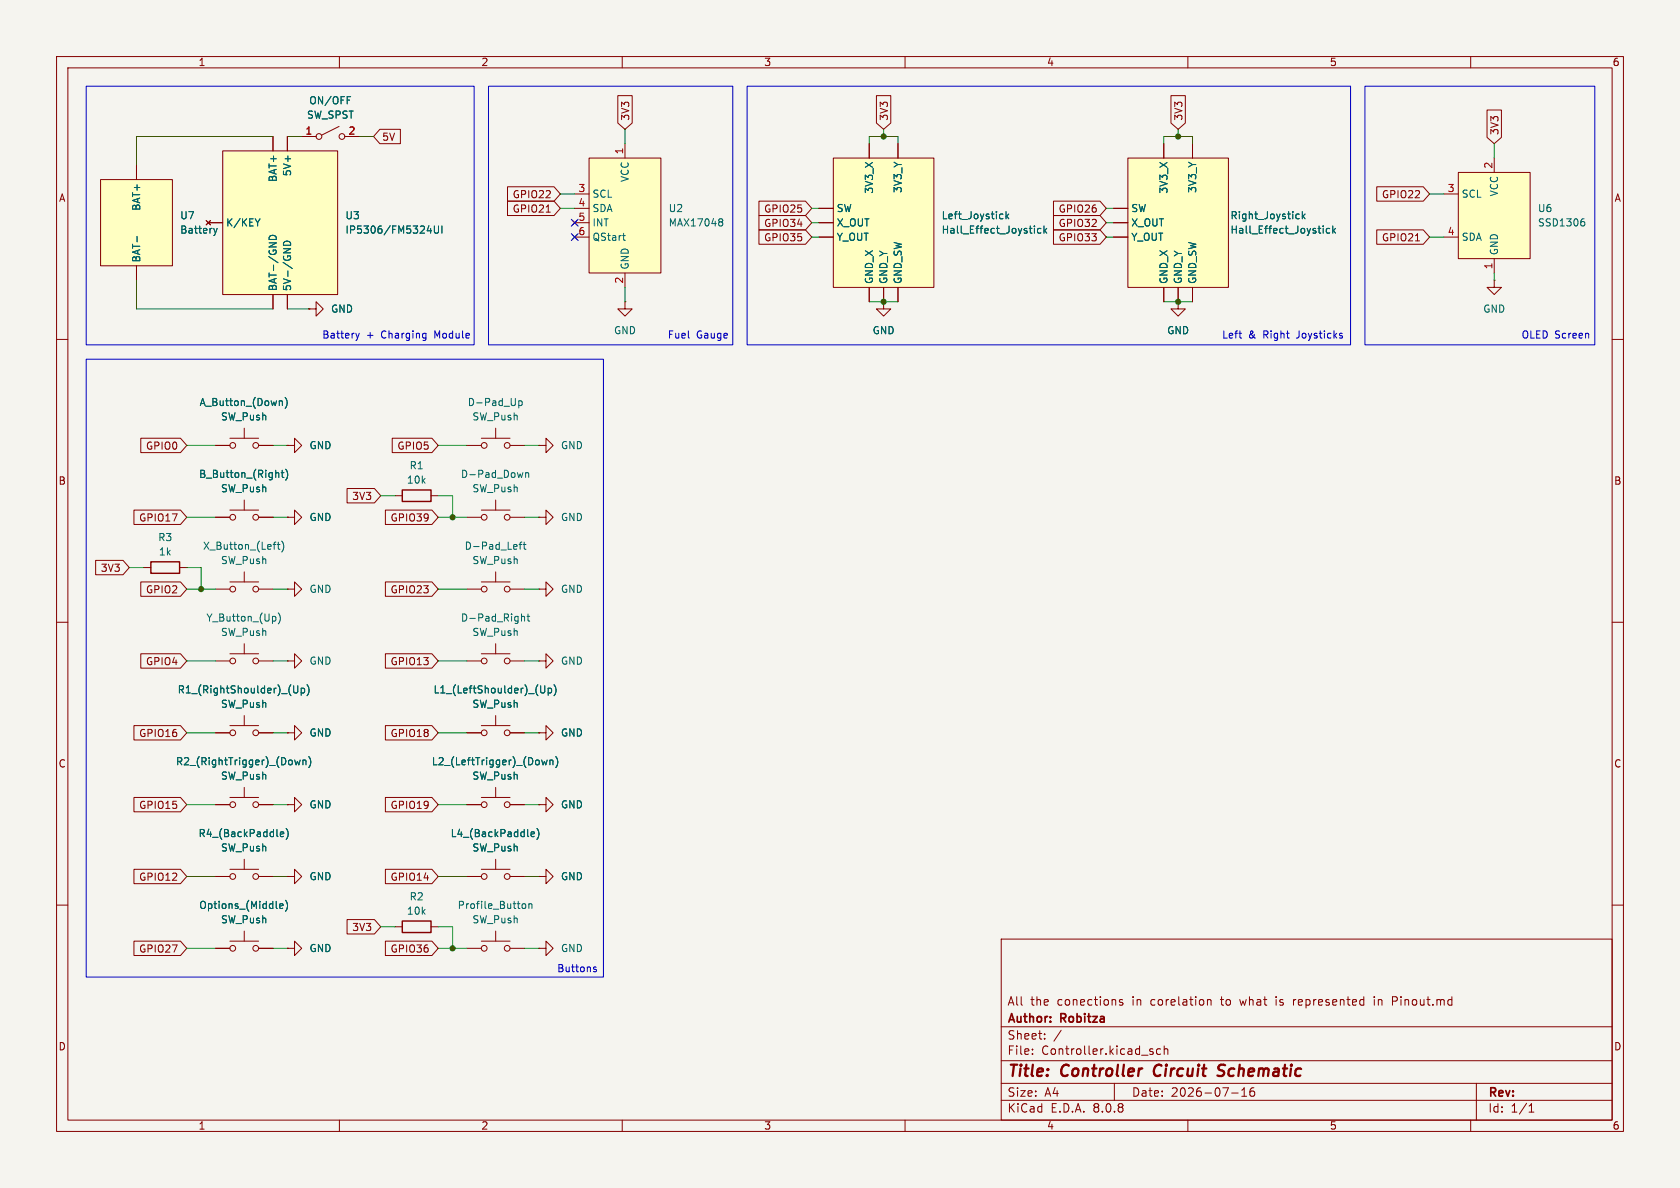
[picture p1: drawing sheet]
<svg xmlns="http://www.w3.org/2000/svg" width="297mm" height="210mm" viewBox="0 0 297 210" stroke-linecap="round" stroke-linejoin="round" font-family="sans-serif">
<path d="M0 0h297v210h-297z" fill="#f5f4ef" stroke="#f5f4ef" stroke-width=".18"/>
<g fill="none" stroke="#840000" stroke-width=".18">
<path d="M10 10h277v190h-277zM12 12h273v186h-273zM60 10v2M110 10v2M160 10v2M210 10v2M260 10v2M156.2 53.3v1.3h1.3l-1.3 1.3-1.3-1.3h1.3M156.2 53.3h.1M10 60h2M285 60h2M38.1 91.4h2.5"/>
<path d="M40.6 90.2h5.1M43.2 88.4v1.8M45.7 91.4h2.6M10 110h2M285 110h2M10 160h2M38.1 167.6h2.5M40.6 166.4h5.1M43.2 164.6v1.8M45.7 167.6h2.6M177 166h108v32h-108zM198.5 176.8l-.4-.1-.2 .2 .1 .2 .5 .2v.3h-.6"/>
<path d="M213.5 176.8l.2-.1 .3 .1 .1 .9M213.5 176.7v1M225.6 176.2v.1M225.6 176.7v1M228.7 176.7v1M229 176.7l-.3 .3M243 176.2v.1M243 176.7v1M246.2 177h.5M246.7 176.2h-.5v1.5M285 160h2M60 198v2"/>
<path d="M110 198v2M160 198v2M177 194.5h108M177 191.5h108M177 187.5h108M177 181.5h108M182.5 186.3v.1M182.5 185.5v.1M184.7 183.6v.1M184.7 182.8v.1M187.6 182.1l-1.3 2M197 191.5v3"/>
<path d="M203.5 185.9l.3 .1 .1 .2-.2 .2h-.3M203.5 185.4l.3 .1M205.2 185.5l-.5-.1-.2 .3v.4l.1 .2h.6M205.8 185.5l.2-.1 .4 .1 .1 .9M205.8 184.9v1.5M210 198v2M217.7 193.2h1.2M219.5 193.8h.9M219.5 192.7l.5-.4v1.5M221.7 192.3a.59 .59 0 0 0-.7 .6v.6l.1 .2 .4 .1 .2-.1 .1-.5-.1-.3h-.5l-.2 .3M260 198v2M261 191.5v6.5"/>
<path d="M270.3 196.6h.9M270.3 195.5l.4-.4v1.5"/>
<circle cx="41.1" cy="91.4" r=".51"/>
<circle cx="45.2" cy="91.4" r=".51"/>
<circle cx="41.1" cy="167.6" r=".51"/>
<circle cx="45.2" cy="167.6" r=".51"/>
</g>
<path d="M204.3 188.5a1.27 1.27 0 0 0 0 1.6M216.3 190a.85 .85 0 0 1-1.1 .1M216.3 188.2l-.7 .1a.46 .46 0 0 0-.2 .5 .46 .46 0 0 0 .3 .4l.6 .2" fill="none" stroke="#840000" stroke-width=".4"/>
<path d="M49.1 83.6l.2 .1v.7M49.7 83.6h.5M49.9 83.1v1.1l.3 .2M50.5 82.9a1.46 1.46 0 0 1 0 2M50.5 159.1a1.46 1.46 0 0 1 0 2M49.4 160.2l.6-.1v-.3h-.4l-.2 .1 .1 .6h.5" fill="none" stroke="#006464" stroke-width=".18"/>
<path d="M257.8 30.5h12.7v15.2h-12.7z" fill="#ffffc2"/>
<g fill="none" stroke="#840000" stroke-width=".18">
<path d="M255.3 34.3h2.5M257.8 30.5h12.7v15.2h-12.7zM264.2 27.9v2.6M208.3 53.3v1.3h1.2l-1.2 1.3-1.3-1.3h1.3M208.3 53.3h.1M255.3 41.9h2.5M264.2 45.7v2.6M38.1 78.7h2.5M40.6 77.5h5.1M43.2 75.7v1.8M45.7 78.7h2.6M82.5 78.7h2.6"/>
<path d="M85.1 77.5h5.1M87.6 75.7v1.8M90.2 78.7h2.5"/>
<circle cx="41.1" cy="78.7" r=".51"/>
<circle cx="45.2" cy="78.7" r=".51"/>
<circle cx="85.6" cy="78.7" r=".51"/>
<circle cx="89.7" cy="78.7" r=".51"/>
</g>
<path d="M279.7 39.2h.2l.3 .2-.1 .4-.4 .1M279.8 38.7h.3M49.6 70.9l.3 .1v.7M50.4 70.2a1.46 1.46 0 0 1 0 2M91.7 70.9v1.2M91.7 70.9h.4l.2 .2-.1 .5h-.5" fill="none" stroke="#006464" stroke-width=".18"/>
<path d="M39.4 26.7h20.3v25.4h-20.3z" fill="#ffffc2"/>
<g fill="none" stroke="#840000" stroke-width=".18">
<path d="M36.4 39l.8 .8M36.8 39.4h2.6M37.2 39l-.8 .8M39.4 26.7h20.3v25.4h-20.3zM48.3 24.1v2.6M50.8 24.1v2.6M48.3 52.1v2.5M50.8 52.1v2.5M54.6 54.6h1.3v-1.3l1.2 1.3-1.2 1.3v-1.3M54.6 54.6h.1M110.5 53.3v1.3h1.3l-1.3 1.3-1.3-1.3h1.3M110.5 53.3h.1"/>
<path d="M264.2 49.5v1.3h1.2l-1.2 1.3-1.3-1.3h1.3M264.2 49.5h.1M50.8 78.7h1.3v-1.2l1.2 1.2-1.2 1.3v-1.3M50.8 78.7h.1M95.2 78.7h1.3v-1.2l1.3 1.2-1.3 1.3v-1.3M95.2 78.7h.1M50.8 91.4h1.3v-1.2l1.2 1.2-1.2 1.3v-1.3M50.8 91.4h.1M69.8 87.6h1.3M76.2 87.6h1.3M82.5 91.4h2.6M85.1 90.2h5.1"/>
<path d="M87.6 88.4v1.8M90.2 91.4h2.5M95.2 91.4h1.3v-1.2l1.3 1.2-1.3 1.3v-1.3M95.2 91.4h.1M25.4 100.3h1.3M31.7 100.3h1.3M38.1 116.8h2.5M38.1 104.1h2.5M40.6 115.6h5.1M40.6 102.9h5.1M43.2 101.1v1.8M43.2 113.8v1.8"/>
<path d="M45.7 116.8h2.6M45.7 104.1h2.6M50.8 104.1h1.3v-1.2l1.2 1.2-1.2 1.3v-1.3M50.8 104.1h.1M50.8 116.8h1.3v-1.2l1.2 1.2-1.2 1.3v-1.3M50.8 116.8h.1M82.5 116.8h2.6M82.5 104.1h2.6M85.1 115.6h5.1M85.1 102.9h5.1M87.6 101.1v1.8M87.6 113.8v1.8"/>
<path d="M90.2 116.8h2.5M90.2 104.1h2.5M95.2 104.1h1.3v-1.2l1.3 1.2-1.3 1.3v-1.3M95.2 104.1h.1M95.2 116.8h1.3v-1.2l1.3 1.2-1.3 1.3v-1.3M95.2 116.8h.1M38.1 129.5h2.5M40.6 128.3h5.1M43.2 126.5v1.8M45.7 129.5h2.6M82.5 129.5h2.6M85.1 128.3h5.1"/>
<path d="M87.6 126.5v1.8M90.2 129.5h2.5M50.8 167.6h1.3v-1.2l1.2 1.2-1.2 1.3v-1.3M50.8 167.6h.1"/>
<circle cx="85.6" cy="91.4" r=".51"/>
<circle cx="89.7" cy="91.4" r=".51"/>
<circle cx="41.1" cy="104.1" r=".51"/>
<circle cx="41.1" cy="116.8" r=".51"/>
<circle cx="45.2" cy="116.8" r=".51"/>
<circle cx="45.2" cy="104.1" r=".51"/>
<circle cx="85.6" cy="116.8" r=".51"/>
<circle cx="85.6" cy="104.1" r=".51"/>
<circle cx="89.7" cy="116.8" r=".51"/>
<circle cx="89.7" cy="104.1" r=".51"/>
<circle cx="41.1" cy="129.5" r=".51"/>
<circle cx="45.2" cy="129.5" r=".51"/>
<circle cx="85.6" cy="129.5" r=".51"/>
<circle cx="89.7" cy="129.5" r=".51"/>
</g>
<g fill="none" stroke="#006464" stroke-width=".18">
<path d="M46 38.7l-.5 .6M75.8 39.9l-.3 .9h.8M76.8 39.9v1.1l.2 .2h.4l.1-.2v-1.1M78.1 39.9v1.3M47.8 41.7a.66 .66 0 0 1 .7-.1 .66 .66 0 0 1 .3 .7h-1.2zM50.3 42.8a.66 .66 0 0 1 .7-.1 .66 .66 0 0 1 .4 .7h-1.3zM76.1 40.4v.8M48.3 96.3h.5M48.7 95.8h.1M49 96.3h.5M49.2 95.8v1.1l.3 .2M49.8 95.6a1.46 1.46 0 0 1 0 2"/>
<path d="M91.8 96.3h.5M92.3 95.8l-.3 .2v1.1M92.4 83.6l-.2 .8M92.5 96.3h.5M92.7 95.8v1.1l.3 .2M92.9 83.6v.8M92.9 83.7l.2-.1h.3l.1 .8M48.5 109l.3 .2v.4l-.3 .2M49.2 108.3a1.46 1.46 0 0 1 0 2M92.2 108.5v1.3M92.2 109.1l.2-.1h.3v.8M93.2 109h.4"/>
<path d="M93.3 108.5v1.1l.3 .2M51.9 121.2v1.1l.3 .2 .3-.1 .1-.1v-1.1M53.2 121.7h.4l.3 .2-.2 .5h-.5M53.2 121.7v1.2M54.3 121a1.46 1.46 0 0 1 0 2M96.3 121.2l-.1 1.2-.4 .1-.2-.2M96.9 121.7h.4l.2 .2-.1 .5h-.5M96.9 121.7v1.2M97.9 121a1.46 1.46 0 0 1 0 2"/>
</g>
<path d="M26.7 99.3h5v2h-5zM71.1 86.6h5.1v2h-5.1z" fill="none" stroke="#840000" stroke-width=".25"/>
<path d="M199.4 27.9h17.8v22.9h-17.8z" fill="#ffffc2"/>
<g fill="none" stroke="#840000" stroke-width=".18">
<path d="M53.3 24.1h2.6M59.9 22.4l-3 1.5M61 24.1h2.5M196.8 36.8h2.6M196.8 39.4h2.6M199.4 27.9h17.8v22.9h-17.8zM205.7 25.4v2.5M210.8 25.4v2.5M196.8 41.9h2.6M205.7 50.8v2.5M208.3 50.8v2.5M210.8 50.8v2.5"/>
<circle cx="56.4" cy="24.1" r=".51"/>
<circle cx="60.5" cy="24.1" r=".51"/>
</g>
<path d="M61.4 17.1h.6M229.3 37.8l.4 .1M229.7 38.6l-.4 .1M230.2 37.4v1.3M230.4 38.2l.3 .5M230.7 37.8l-.5 .5M233.9 39.9v.2M235.6 39.9v1.3M233.9 40.4v.8M235.1 40.4h-.4l-.2 .2 .1 .6h.5M235.7 40.7l.4 .5M236.1 40.4l-.5 .5" fill="none" stroke="#006464" stroke-width=".18"/>
<path d="M147.3 27.9h17.8v22.9h-17.8z" fill="#ffffc2"/>
<g fill="none" stroke="#840000" stroke-width=".18">
<path d="M144.8 36.8h2.5M144.8 39.4h2.5M147.3 27.9h17.8v22.9h-17.8zM153.7 25.4v2.5M158.7 25.4v2.5M144.8 41.9h2.5M153.7 50.8v2.5M156.2 50.8v2.5M158.7 50.8v2.5M43.2 139.2v1.8M50.8 129.5h1.3v-1.2l1.2 1.2-1.2 1.3v-1.3M50.8 129.5h.1"/>
<path d="M95.2 129.5h1.3v-1.2l1.3 1.2-1.3 1.3v-1.3M95.2 129.5h.1M38.1 154.9h2.5M38.1 142.2h2.5M40.6 153.7h5.1M40.6 141h5.1M43.2 151.9v1.8M45.7 154.9h2.6M45.7 142.2h2.6M50.8 142.2h1.3v-1.2l1.2 1.2-1.2 1.3v-1.3M50.8 142.2h.1M50.8 154.9h1.3v-1.2l1.2 1.2-1.2 1.3v-1.3"/>
<path d="M50.8 154.9h.1M95.2 142.2h1.3v-1.2l1.3 1.2-1.3 1.3v-1.3M95.2 142.2h.1"/>
<circle cx="41.1" cy="142.2" r=".51"/>
<circle cx="41.1" cy="154.9" r=".51"/>
<circle cx="45.2" cy="142.2" r=".51"/>
<circle cx="45.2" cy="154.9" r=".51"/>
</g>
<g fill="none" stroke="#006464" stroke-width=".18">
<path d="M177.2 37.8l.1 .1M177.3 38.6l-.1 .1M177.9 37.4v1.3M178 38.2l.3 .5M178.3 37.8l-.4 .5M182.9 39.9v.2M184.6 39.9v1.3M182.9 40.4v.8M184 40.4h-.3l-.3 .2 .1 .6h.5M184.7 40.7l.3 .5M185 40.4l-.4 .5M53.1 134.4l-.3 .8-.2-.6-.3 .6"/>
<path d="M53.6 134.4v.8M53.6 134.5l.1-.1h.3l.1 .8M54.6 133.7a1.46 1.46 0 0 1 0 2M49.6 147.5l.6-.1-.1-.3h-.4l-.1 .1v.6h.5M50.6 146.4a1.46 1.46 0 0 1 0 2"/>
</g>
<path d="M17.8 31.8h12.7v15.2h-12.7z" fill="#ffffc2"/>
<path d="M17.8 31.8h12.7v15.2h-12.7zM24.1 29.2v2.6M24.1 47v2.5M95.2 154.9h1.3v-1.2l1.3 1.2-1.3 1.3v-1.3M95.2 154.9h.1" fill="none" stroke="#840000" stroke-width=".18"/>
<path d="M24.2 41.8v1M37.8 40.4l.3 .8M38.1 41.2l-.2 .4M38.4 40.4l-.3 .8" fill="none" stroke="#006464" stroke-width=".18"/>
<path d="M104.1 27.9h12.7v20.4h-12.7z" fill="#ffffc2"/>
<g fill="none" stroke="#840000" stroke-width=".18">
<path d="M109.2 16.9h2.6v4.8l-1.3 1.2-1.3-1.2zM154.9 16.9h2.6v4.8l-1.3 1.2-1.3-1.2zM207 16.9h2.6v4.8l-1.3 1.2-1.3-1.2zM262.9 19.4h2.5v4.9l-1.2 1.1-1.3-1.1zM24.1 29.2v2.6M36.4 39l.8 .8M36.8 39.4h2.6M37.2 39l-.8 .8M48.3 24.1v2.6M50.8 24.1v2.6M53.3 24.1h2.6M61 24.1h2.5"/>
<path d="M67.2 22.9h3.6v2.5h-3.6l-1.2-1.3zM89.7 35.6h8.2l1.2 1.2-1.2 1.3h-8.2zM89.7 33h8.2l1.2 1.3-1.2 1.3h-8.2zM96.6 37.5h.7M101.2 39l.8 .8M101.6 34.3h2.5M101.6 36.8h2.5M101.6 39.4h2.5M102 39l-.8 .8M104.1 27.9h12.7v20.4h-12.7zM110.5 25.4v2.5M134.2 35.6h8.2l1.1 1.2-1.1 1.3h-8.2z"/>
<path d="M134.2 38.1h8.2l1.1 1.3-1.1 1.2h-8.2zM144.8 36.8h2.5M144.8 39.4h2.5M153.7 25.4v2.5M158.7 25.4v2.5M186.2 38.1h8.3l1.1 1.3-1.1 1.2h-8.3zM186.2 35.6h8.3l1.1 1.2-1.1 1.3h-8.3zM196.8 36.8h2.6M196.8 39.4h2.6M205.7 25.4v2.5M210.8 25.4v2.5M243.4 33h8.2l1.1 1.3-1.1 1.3h-8.2z"/>
<path d="M24.1 47v2.5M48.3 52.1v2.5M50.8 52.1v2.5M54.6 54.6h.1M101.2 41.5l.8 .8M101.6 41.9h2.5M102 41.5l-.8 .8M110.5 48.3v2.5M134.2 40.6h8.2l1.1 1.3-1.1 1.3h-8.2zM144.8 41.9h2.5M153.7 50.8v2.5M156.2 53.3h.1"/>
<path d="M156.2 50.8v2.5M158.7 50.8v2.5M186.2 40.6h8.3l1.1 1.3-1.1 1.3h-8.3zM196.8 41.9h2.6M205.7 50.8v2.5M208.3 53.3h.1M208.3 50.8v2.5M210.8 50.8v2.5M243.4 40.6h8.2l1.1 1.3-1.1 1.3h-8.2zM250.2 42.6h.8M24.9 77.5h7l1.1 1.2-1.1 1.3h-7zM38.1 78.7h2.5"/>
<path d="M45.7 78.7h2.6M50.8 78.7h.1M69.3 77.5h7.1l1.1 1.2-1.1 1.3h-7.1zM16.9 99.1h4.8l1.2 1.2-1.2 1.3h-4.8zM23.7 90.2h8.2l1.1 1.2-1.1 1.3h-8.2zM38.1 91.4h2.5M45.7 91.4h2.6M50.8 91.4h.1M61.4 86.4h4.8l1.1 1.2-1.1 1.3h-4.8zM68.1 90.2h8.3l1.1 1.2-1.1 1.3h-8.3zM24.9 102.9h7l1.1 1.2-1.1 1.3h-7zM24.9 115.6h7l1.1 1.2-1.1 1.3h-7z"/>
<path d="M68.1 115.6h8.3l1.1 1.2-1.1 1.3h-8.3zM68.1 102.9h8.3l1.1 1.2-1.1 1.3h-8.3zM23.7 128.3h8.2l1.1 1.2-1.1 1.3h-8.2zM38.1 129.5h2.5M45.7 129.5h2.6M50.8 129.5h.1M68.1 128.3h8.3l1.1 1.2-1.1 1.3h-8.3zM82.5 129.5h2.6M87.6 139.2v1.8M90.2 129.5h2.5M95.2 129.5h.1M23.7 141h8.2l1.1 1.2-1.1 1.3h-8.2z"/>
<path d="M23.7 153.7h8.2l1.1 1.2-1.1 1.3h-8.2zM38.1 154.9h2.5M38.1 142.2h2.5M45.7 154.9h2.6M45.7 142.2h2.6M50.8 154.9h.1M50.8 142.2h.1M68.1 141h8.3l1.1 1.2-1.1 1.3h-8.3zM68.1 153.7h8.3l1.1 1.2-1.1 1.3h-8.3zM82.5 154.9h2.6M82.5 142.2h2.6M85.1 153.7h5.1"/>
<path d="M85.1 141h5.1M87.6 151.9v1.8M90.2 154.9h2.5M90.2 142.2h2.5M95.2 154.9h.1M95.2 142.2h.1M23.7 166.4h8.2l1.1 1.2-1.1 1.3h-8.2zM38.1 167.6h2.5M45.7 167.6h2.6M50.8 167.6h.1M61.4 162.6h4.8l1.1 1.2-1.1 1.3h-4.8zM68.1 166.4h8.3l1.1 1.2-1.1 1.3h-8.3z"/>
<path d="M69.8 163.8h1.3M76.2 163.8h1.3M82.5 167.6h2.6M85.1 166.4h5.1M87.6 164.6v1.8M90.2 167.6h2.5M95.2 167.6h1.3v-1.2l1.3 1.2-1.3 1.3v-1.3M95.2 167.6h.1"/>
<circle cx="85.6" cy="142.2" r=".51"/>
<circle cx="85.6" cy="154.9" r=".51"/>
<circle cx="89.7" cy="142.2" r=".51"/>
<circle cx="89.7" cy="154.9" r=".51"/>
<circle cx="85.6" cy="167.6" r=".51"/>
<circle cx="89.7" cy="167.6" r=".51"/>
</g>
<g fill="none" stroke="#006464" stroke-width=".18">
<path d="M61.4 17.1h.6M46 38.7l-.5 .6M75.8 39.9l-.3 .9h.8M76.8 39.9v1.1l.2 .2h.4l.1-.2v-1.1M78.1 39.9v1.3M127.3 38.7h.2l.3 .2-.3 .3M127.3 39.2h.2M127.5 39.2l.3 .3v.2l-.1 .2h-.4M177.2 37.8l.1 .1M177.3 38.6l-.1 .1M177.9 37.4v1.3M178 38.2l.3 .5"/>
<path d="M178.3 37.8l-.4 .5M182.9 39.9v.2M184.6 39.9v1.3M229.3 37.8l.4 .1M229.7 38.6l-.4 .1M230.2 37.4v1.3M230.4 38.2l.3 .5M230.7 37.8l-.5 .5M233.9 39.9v.2M235.6 39.9v1.3M24.2 41.8v1M37.8 40.4l.3 .8"/>
<path d="M38.1 41.2l-.2 .4M38.4 40.4l-.3 .8M47.8 41.7a.66 .66 0 0 1 .7-.1 .66 .66 0 0 1 .3 .7h-1.2zM50.3 42.8a.66 .66 0 0 1 .7-.1 .66 .66 0 0 1 .4 .7h-1.3zM76.1 40.4v.8M110.1 41.6h.5M110.3 42.4l.3 .1M182.9 40.4v.8M184 40.4h-.3l-.3 .2 .1 .6h.5M184.7 40.7l.3 .5M185 40.4l-.4 .5M233.9 40.4v.8"/>
<path d="M235.1 40.4h-.4l-.2 .2 .1 .6h.5M235.7 40.7l.4 .5M236.1 40.4l-.5 .5M49.6 70.9l.3 .1v.7M50.4 70.2a1.46 1.46 0 0 1 0 2M49.1 83.6l.2 .1v.7M49.7 83.6h.5M49.9 83.1v1.1l.3 .2M50.5 82.9a1.46 1.46 0 0 1 0 2M51.9 121.2v1.1l.3 .2 .3-.1 .1-.1v-1.1M53.1 134.4l-.3 .8-.2-.6-.3 .6M53.2 121.7h.4l.3 .2-.2 .5h-.5"/>
<path d="M53.2 121.7v1.2M53.6 134.5l.1-.1h.3l.1 .8M53.6 134.4v.8M54.3 121a1.46 1.46 0 0 1 0 2M54.6 133.7a1.46 1.46 0 0 1 0 2M96.3 121.2l-.1 1.2-.4 .1-.2-.2M96.7 134.4l-.2 .8-.3-.6-.2 .6M96.9 121.7h.4l.2 .2-.1 .5h-.5M96.9 121.7v1.2M97.2 134.4v.8M97.2 134.5l.2-.1h.3l.1 .8M97.9 121a1.46 1.46 0 0 1 0 2"/>
<path d="M98.2 133.7a1.46 1.46 0 0 1 0 2M49.6 147.5l.6-.1-.1-.3h-.4l-.1 .1v.6h.5M50.5 159.1a1.46 1.46 0 0 1 0 2M50.6 146.4a1.46 1.46 0 0 1 0 2M92.4 159.8h.3l.3 .2-.1 .5-.2 .1-.3-.1M93.5 159.9l.2-.1h.3v.8M93.5 159.8v.8M93.9 147.5l.6-.1-.1-.3h-.3l-.2 .1v.6h.5M94.9 146.4a1.46 1.46 0 0 1 0 2M49.4 160.2l.6-.1v-.3h-.4l-.2 .1 .1 .6h.5"/>
</g>
<path d="M71.1 162.8h5.1v2h-5.1z" fill="none" stroke="#840000" stroke-width=".25"/>
<g fill="none" stroke="#0000c2" stroke-width=".18">
<path d="M15.2 15.2h68.6v45.8h-68.6zM86.4 15.2h43.1v45.8h-43.1zM132.1 15.2h106.7v45.8h-106.7zM241.3 15.2h40.6v45.8h-40.6zM62.9 58.9l.3 .9M63.2 59.8l-.2 .3M63.5 58.9l-.3 .9M75.2 58.9l.1 .1M75.3 58.9v1l-.1 .2M75.3 59.7l-.1 .1M219 58.9h.5M219.4 59.8h.1"/>
<path d="M237.2 59.3l.1 .2-.1 .3M237.2 58.9l.1 .1M15.2 63.5h91.5v109.2h-91.5zM104.9 171.2l.6 .3-.2 .3-.4-.1M105.4 171l-.3-.1-.2 .2"/>
</g>
<g fill="none" stroke="#009600" stroke-width=".18">
<path d="M48.3 24.1h-24.2v5.1M50.8 24.1h2.5M63.5 24.1h2.5M99.1 36.8h2.5M99.1 34.3h2.5M110.5 22.9v2.5M143.5 39.4h1.3M143.5 36.8h1.3M153.7 25.4v-1.3h5v1.3M156.2 22.9v1.2M195.6 39.4h1.2M195.6 36.8h1.2"/>
<path d="M205.7 25.4v-1.3h5.1v1.3M208.3 22.9v1.2M252.7 34.3h2.6M264.2 25.4v2.5M24.1 49.5v5.1h24.2M50.8 54.6h3.8M110.5 50.8v2.5M143.5 41.9h1.3M153.7 53.3h5M195.6 41.9h1.2M205.7 53.3h5.1M252.7 41.9h2.6"/>
<path d="M264.2 48.3v1.2M33 78.7h5.1M48.3 78.7h2.5M77.5 78.7h5M92.7 78.7h2.5M33 91.4h5.1M48.3 91.4h2.5M67.3 87.6h2.5M77.5 91.4h5M77.5 87.6h2.5v3.8M92.7 91.4h2.5M22.9 100.3h2.5"/>
<path d="M33 104.1h5.1M33 100.3h2.6v3.8M33 116.8h5.1M48.3 104.1h2.5M48.3 116.8h2.5M77.5 104.1h5M77.5 116.8h5M92.7 104.1h2.5M92.7 116.8h2.5M33 129.5h5.1M48.3 129.5h2.5M77.5 129.5h5"/>
<path d="M92.7 129.5h2.5M33 154.9h5.1M33 142.2h5.1M48.3 154.9h2.5M48.3 142.2h2.5M77.5 154.9h5M77.5 142.2h5M92.7 154.9h2.5M92.7 142.2h2.5M33 167.6h5.1M48.3 167.6h2.5M67.3 163.8h2.5"/>
<path d="M77.5 167.6h5M77.5 163.8h2.5v3.8M92.7 167.6h2.5"/>
</g>
<path d="M101 38.8l1.2 1.2M102.2 38.8l-1.2 1.2M101 41.3l1.2 1.2M102.2 41.3l-1.2 1.2" fill="none" stroke="#000084" stroke-width=".18"/>
<g fill="#009600" stroke="#009600" stroke-width=".18">
<circle cx="156.2" cy="24.1" r=".46"/>
<circle cx="156.2" cy="53.3" r=".46"/>
<circle cx="80" cy="91.4" r=".46"/>
<circle cx="35.6" cy="104.1" r=".46"/>
<circle cx="208.3" cy="24.1" r=".46"/>
<circle cx="208.3" cy="53.3" r=".46"/>
<circle cx="80" cy="167.6" r=".46"/>
</g>
<g font-size="2.8" fill="#840000">
<text x="178" y="190.9">Title:</text>
<text x="187.7" y="190.9">Controller</text>
<text x="204.8" y="190.9">Circuit</text>
<text x="217" y="190.9">Schematic</text>
</g>
<g font-size="2.1" fill="#840000">
<text x="178" y="178">All</text>
<text x="182.2" y="178">the</text>
<text x="187" y="178">conections</text>
<text x="200.3" y="178">in</text>
<text x="203.7" y="178">corelation</text>
<text x="216.3" y="178">to</text>
<text x="219.8" y="178">what</text>
<text x="226.2" y="178">is</text>
<text x="229.5" y="178">represented</text>
<text x="243.9" y="178">in</text>
<text x="247.3" y="178">Pinout.md</text>
<text x="178" y="184">Sheet:</text>
<text x="178" y="181.2">Author:</text>
<text x="187.6" y="181.2">Robitza</text>
<text x="178" y="186.7">File:</text>
<text x="184.1" y="186.7">Controller.kicad_sch</text>
<text x="178" y="196.9">KiCad</text>
<text x="178" y="194.1">Size:</text>
<text x="184.7" y="194.1">A4</text>
<text x="185.7" y="196.9">E.D.A.</text>
<text x="193.3" y="196.9">8.0.8</text>
<text x="200" y="194.1">Date:</text>
<text x="207" y="194.1">2026-07-16</text>
<text x="263" y="194.3">Rev:</text>
<text x="263" y="196.9">Id:</text>
<text x="267.1" y="196.9">1/1</text>
</g>
<g font-size="1.8" fill="#840000">
<text x="35" y="11.9">1</text>
<text x="85" y="11.9">2</text>
<text x="135" y="11.9">3</text>
<text x="185" y="11.9">4</text>
<text x="235" y="11.9">5</text>
<text x="285" y="11.9">6</text>
<text x="111.4" y="21.4" transform="rotate(-90 111.4 21.4)">3V3</text>
<text x="157.2" y="21.4" transform="rotate(-90 157.2 21.4)">3V3</text>
<text x="209.2" y="21.4" transform="rotate(-90 209.2 21.4)">3V3</text>
<text x="265.1" y="24" transform="rotate(-90 265.1 24)">3V3</text>
<text x="67.5" y="25.1">5V</text>
<text x="10.3" y="35.9">A</text>
<text x="90.5" y="35.2">GPIO22</text>
<text x="244.2" y="35.2">GPIO22</text>
<text x="285.3" y="35.9">A</text>
<text x="90.5" y="37.8">GPIO21</text>
<text x="135" y="37.8">GPIO25</text>
<text x="135" y="40.3">GPIO34</text>
<text x="187.1" y="40.3">GPIO32</text>
<text x="187.1" y="37.8">GPIO26</text>
<text x="135" y="42.9">GPIO35</text>
<text x="187.1" y="42.9">GPIO33</text>
<text x="244.2" y="42.9">GPIO21</text>
<text x="25.7" y="79.7">GPIO0</text>
<text x="70.2" y="79.7">GPIO5</text>
<text x="10.3" y="85.9">B</text>
<text x="62.2" y="88.6">3V3</text>
<text x="285.3" y="85.9">B</text>
<text x="24.5" y="92.4">GPIO17</text>
<text x="68.9" y="92.4">GPIO39</text>
<text x="17.7" y="101.3">3V3</text>
<text x="25.7" y="105.1">GPIO2</text>
<text x="68.9" y="105.1">GPIO23</text>
<text x="25.7" y="117.8">GPIO4</text>
<text x="68.9" y="117.8">GPIO13</text>
<text x="24.5" y="130.5">GPIO16</text>
<text x="68.9" y="130.5">GPIO18</text>
<text x="10.3" y="135.9">C</text>
<text x="285.3" y="135.9">C</text>
<text x="24.5" y="143.2">GPIO15</text>
<text x="68.9" y="143.2">GPIO19</text>
<text x="24.5" y="155.9">GPIO12</text>
<text x="68.9" y="155.9">GPIO14</text>
<text x="62.2" y="164.8">3V3</text>
<text x="24.5" y="168.6">GPIO27</text>
<text x="68.9" y="168.6">GPIO36</text>
<text x="10.3" y="185.9">D</text>
<text x="285.3" y="185.9">D</text>
<text x="35" y="199.9">1</text>
<text x="85" y="199.9">2</text>
<text x="135" y="199.9">3</text>
<text x="185" y="199.9">4</text>
<text x="235" y="199.9">5</text>
<text x="285" y="199.9">6</text>
</g>
<g font-size="1.8" fill="#a90000">
<text x="53.9" y="23.9">1</text>
<text x="61.5" y="23.9">2</text>
<text x="110.2" y="27.4" transform="rotate(-90 110.2 27.4)">1</text>
<text x="263.9" y="29.9" transform="rotate(-90 263.9 29.9)">2</text>
<text x="102.2" y="34">3</text>
<text x="255.8" y="34">3</text>
<text x="102.2" y="36.6">4</text>
<text x="102.2" y="39.1">5</text>
<text x="102.2" y="41.7">6</text>
<text x="255.8" y="41.7">4</text>
<text x="263.9" y="47.7" transform="rotate(-90 263.9 47.7)">1</text>
<text x="110.2" y="50.2" transform="rotate(-90 110.2 50.2)">2</text>
</g>
<g font-size="1.8" fill="#006464">
<text x="54.2" y="21.2">SW_SPST</text>
<text x="54.6" y="18.6">ON/OFF</text>
<text x="49.1" y="32.3" transform="rotate(-90 49.1 32.3)">BAT+</text>
<text x="51.7" y="31.3" transform="rotate(-90 51.7 31.3)">5V+</text>
<text x="104.6" y="35.2">SCL</text>
<text x="111.4" y="32.3" transform="rotate(-90 111.4 32.3)">VCC</text>
<text x="154.5" y="34.3" transform="rotate(-90 154.5 34.3)">3V3_X</text>
<text x="159.6" y="34.2" transform="rotate(-90 159.6 34.2)">3V3_Y</text>
<text x="206.6" y="34.3" transform="rotate(-90 206.6 34.3)">3V3_X</text>
<text x="211.7" y="34.2" transform="rotate(-90 211.7 34.2)">3V3_Y</text>
<text x="258.3" y="35.2">SCL</text>
<text x="265" y="34.8" transform="rotate(-90 265 34.8)">VCC</text>
<text x="25" y="37.4" transform="rotate(-90 25 37.4)">BAT+</text>
<text x="31.8" y="39">U7</text>
<text x="31.8" y="41.5">Battery</text>
<text x="39.9" y="40.2">K/KEY</text>
<text x="61" y="39">U3</text>
<text x="61" y="41.5">IP5306/FM5324UI</text>
<text x="104.6" y="37.7">SDA</text>
<text x="104.6" y="40.2">INT</text>
<text x="118.1" y="37.7">U2</text>
<text x="118.1" y="40.2">MAX17048</text>
<text x="147.8" y="37.7">SW</text>
<text x="147.8" y="40.2">X_OUT</text>
<text x="166.4" y="41.5">Hall_Effect_Joystick</text>
<text x="166.4" y="39">Left_Joystick</text>
<text x="199.9" y="37.7">SW</text>
<text x="199.9" y="40.2">X_OUT</text>
<text x="217.4" y="41.5">Hall_Effect_Joystick</text>
<text x="217.4" y="39">Right_Joystick</text>
<text x="271.8" y="37.7">U6</text>
<text x="271.8" y="40.2">SSD1306</text>
<text x="25" y="46.5" transform="rotate(-90 25 46.5)">BAT-</text>
<text x="104.6" y="42.8">QStart</text>
<text x="111.4" y="47.8" transform="rotate(-90 111.4 47.8)">GND</text>
<text x="147.8" y="42.8">Y_OUT</text>
<text x="199.9" y="42.8">Y_OUT</text>
<text x="258.3" y="42.8">SDA</text>
<text x="265" y="45.2" transform="rotate(-90 265 45.2)">GND</text>
<text x="49.1" y="51.6" transform="rotate(-90 49.1 51.6)">BAT-/GND</text>
<text x="51.7" y="51.6" transform="rotate(-90 51.7 51.6)">5V-/GND</text>
<text x="154.5" y="50.3" transform="rotate(-90 154.5 50.3)">GND_X</text>
<text x="157.1" y="50.3" transform="rotate(-90 157.1 50.3)">GND_Y</text>
<text x="159.6" y="50.3" transform="rotate(-90 159.6 50.3)">GND_SW</text>
<text x="206.6" y="50.3" transform="rotate(-90 206.6 50.3)">GND_X</text>
<text x="209.1" y="50.3" transform="rotate(-90 209.1 50.3)">GND_Y</text>
<text x="211.7" y="50.3" transform="rotate(-90 211.7 50.3)">GND_SW</text>
<text x="58.4" y="55.5">GND</text>
<text x="108.5" y="59.3">GND</text>
<text x="154.2" y="59.3">GND</text>
<text x="206.2" y="59.3">GND</text>
<text x="262.1" y="55.5">GND</text>
<text x="35.2" y="72">A_Button_(Down)</text>
<text x="82.6" y="72">D-Pad_Up</text>
<text x="39" y="74.5">SW_Push</text>
<text x="83.4" y="74.5">SW_Push</text>
<text x="54.6" y="79.6">GND</text>
<text x="72.3" y="83.2">R1</text>
<text x="99.1" y="79.6">GND</text>
<text x="35.1" y="84.7">B_Button_(Right)</text>
<text x="39" y="87.2">SW_Push</text>
<text x="71.8" y="85.7">10k</text>
<text x="81.4" y="84.7">D-Pad_Down</text>
<text x="83.4" y="87.2">SW_Push</text>
<text x="27.9" y="95.9">R3</text>
<text x="54.6" y="92.3">GND</text>
<text x="99.1" y="92.3">GND</text>
<text x="28" y="98.4">1k</text>
<text x="35.8" y="97.4">X_Button_(Left)</text>
<text x="39" y="99.9">SW_Push</text>
<text x="82.1" y="97.4">D-Pad_Left</text>
<text x="83.4" y="99.9">SW_Push</text>
<text x="54.6" y="105">GND</text>
<text x="99.1" y="105">GND</text>
<text x="36.4" y="110.1">Y_Button_(Up)</text>
<text x="39" y="112.6">SW_Push</text>
<text x="81.4" y="110.1">D-Pad_Right</text>
<text x="83.4" y="112.6">SW_Push</text>
<text x="54.6" y="117.7">GND</text>
<text x="99.1" y="117.7">GND</text>
<text x="31.3" y="122.8">R1_(RightShoulder)_(Up)</text>
<text x="39" y="125.3">SW_Push</text>
<text x="76.6" y="122.8">L1_(LeftShoulder)_(Up)</text>
<text x="83.4" y="125.3">SW_Push</text>
<text x="54.6" y="130.4">GND</text>
<text x="99.1" y="130.4">GND</text>
<text x="31" y="135.5">R2_(RightTrigger)_(Down)</text>
<text x="76.2" y="135.5">L2_(LeftTrigger)_(Down)</text>
<text x="39" y="138">SW_Push</text>
<text x="54.6" y="143.1">GND</text>
<text x="83.4" y="138">SW_Push</text>
<text x="99.1" y="143.1">GND</text>
<text x="35" y="148.2">R4_(BackPaddle)</text>
<text x="79.6" y="148.2">L4_(BackPaddle)</text>
<text x="39" y="150.7">SW_Push</text>
<text x="54.6" y="155.8">GND</text>
<text x="83.4" y="150.7">SW_Push</text>
<text x="99.1" y="155.8">GND</text>
<text x="35.1" y="160.9">Options_(Middle)</text>
<text x="71.8" y="161.9">10k</text>
<text x="72.3" y="159.4">R2</text>
<text x="80.8" y="160.9">Profile_Button</text>
<text x="39" y="163.4">SW_Push</text>
<text x="83.4" y="163.4">SW_Push</text>
<text x="54.6" y="168.5">GND</text>
<text x="99.1" y="168.5">GND</text>
</g>
<g font-size="1.8" fill="#0000c2">
<text x="56.9" y="60">Battery</text>
<text x="64.8" y="60">+</text>
<text x="67.5" y="60">Charging</text>
<text x="77.1" y="60">Module</text>
<text x="118" y="60">Fuel</text>
<text x="123.1" y="60">Gauge</text>
<text x="216" y="60">Left</text>
<text x="220.7" y="60">&amp;</text>
<text x="223.4" y="60">Right</text>
<text x="229.5" y="60">Joysticks</text>
<text x="268.9" y="60">OLED Screen</text>
<text x="98.4" y="172.1">Buttons</text>
</g>
</svg>
